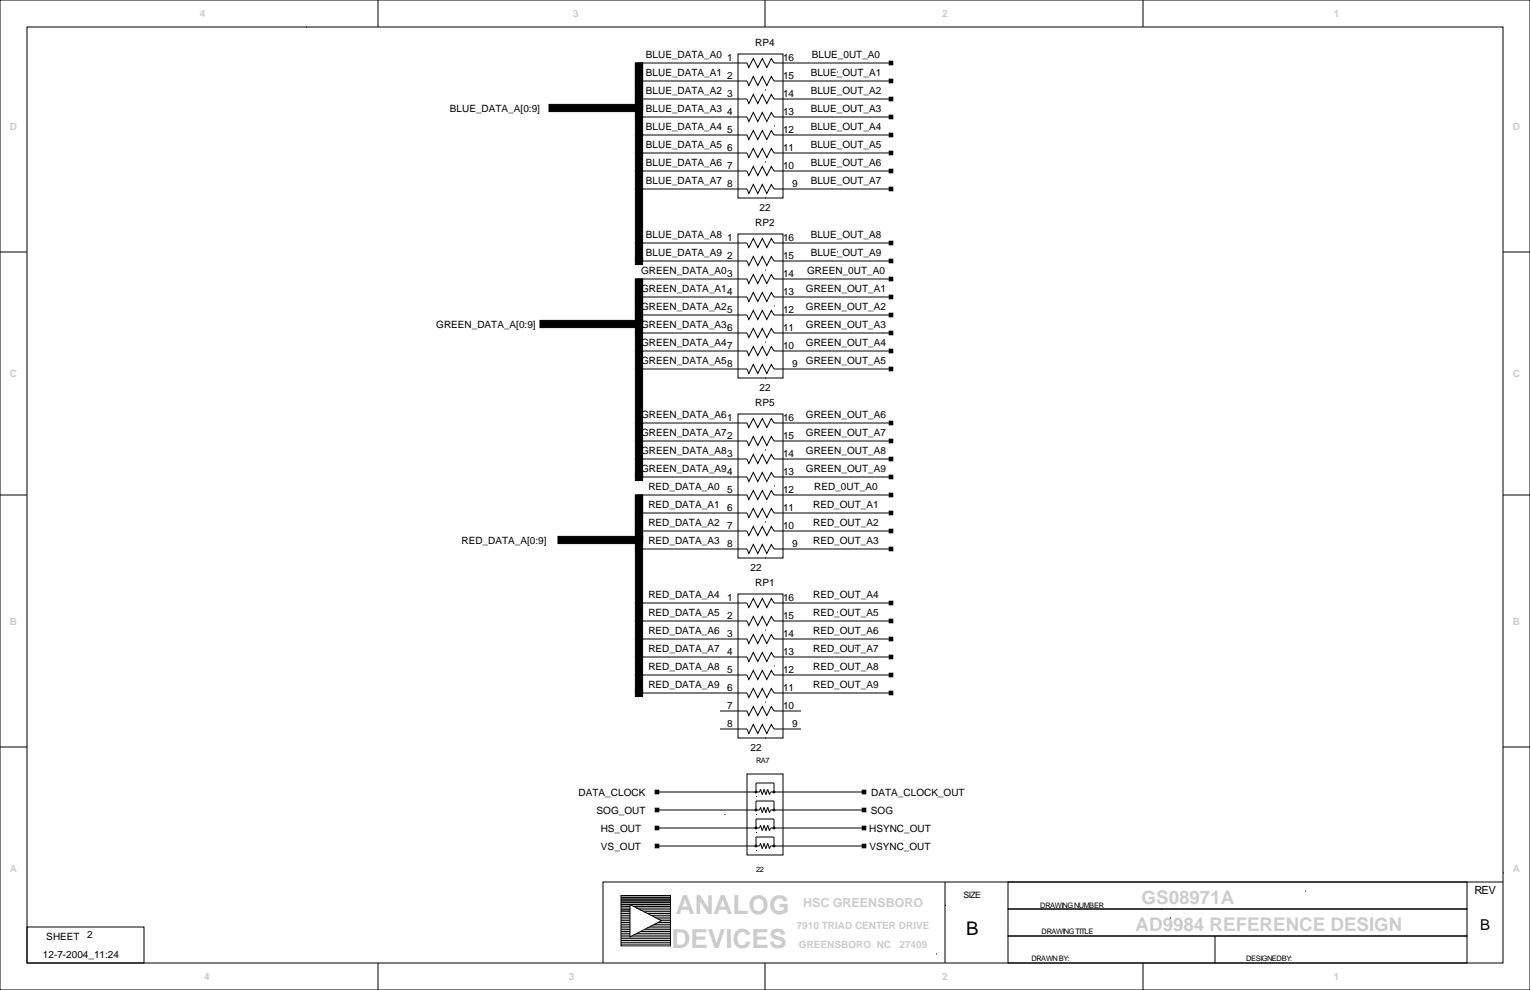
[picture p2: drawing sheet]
<svg xmlns="http://www.w3.org/2000/svg" width="432mm" height="279mm" viewBox="0 0 432 279" stroke-linecap="round" stroke-linejoin="round" font-family="sans-serif">
<g fill="none" stroke="#000" stroke-width=".28">
<path d="M0 0h431.8v279.4h-431.8zM7.6 7.6h416.6v264.2h-416.6zM86.4 7.6h.1M106.7 0v7.6M180.3 17.8h30.5l.5 1.3 1.3-2.6 1.3 2.6 1.2-2.6 1.3 2.6 1.3-2.6 .7 1.3h33.1M208.3 15.2h12.7v40.7h-12.7zM215.9 0v7.6M322.6 0v7.6M180.3 38.1h30.5l.5 1.3 1.3-2.6 1.3 2.6 1.2-2.6 1.3 2.6 1.3-2.6 .7 1.3h33.1M180.3 33h30.5l.5 1.3 1.3-2.5 1.3 2.5 1.2-2.5 1.3 2.5 1.3-2.5 .7 1.2h33.1M180.3 27.9h30.5l.5 1.3 1.3-2.5 1.3 2.5 1.2-2.5 1.3 2.5 1.3-2.5 .7 1.2h33.1M180.3 22.9h30.5l.5 1.2 1.3-2.5 1.3 2.5 1.2-2.5 1.3 2.5 1.3-2.5 .7 1.3h33.1"/>
<path d="M215.9 25.4h.1M218.4 35.6h.1M236.2 20.3h.1M241.3 30.5h.1M180.3 53.3h30.5l.5 1.3 1.3-2.5 1.3 2.5 1.2-2.5 1.3 2.5 1.3-2.5 .7 1.2h33.1M180.3 48.3h30.5l.5 1.2 1.3-2.5 1.3 2.5 1.2-2.5 1.3 2.5 1.3-2.5 .7 1.3h33.1M180.3 43.2h30.5l.5 1.2 1.3-2.5 1.3 2.5 1.2-2.5 1.3 2.5 1.3-2.5 .7 1.3h33.1M215.9 55.9h.1M215.9 45.7h.1M0 71.1h7.6M180.3 78.7h30.5l.5 1.3 1.3-2.5 1.3 2.5 1.2-2.5 1.3 2.5 1.3-2.5 .7 1.2h33.1M180.3 73.7h30.5l.5 1.2 1.3-2.5 1.3 2.5 1.2-2.5 1.3 2.5 1.3-2.5 .7 1.3h33.1"/>
<path d="M180.3 68.6h30.5l.5 1.2 1.3-2.5 1.3 2.5 1.2-2.5 1.3 2.5 1.3-2.5 .7 1.3h33.1M208.3 66h12.7v40.7h-12.7zM215.9 76.2h.1M236.2 71.1h.1M424.2 71.1h7.6M180.3 99.1h30.5l.5 1.2 1.3-2.5 1.3 2.5 1.2-2.5 1.3 2.5 1.3-2.5 .7 1.3h33.1M180.3 94h30.5l.5 1.2 1.3-2.5 1.3 2.5 1.2-2.5 1.3 2.5 1.3-2.5 .7 1.3h33.1M180.3 88.9h30.5l.5 1.3 1.3-2.6 1.3 2.6 1.2-2.6 1.3 2.6 1.3-2.6 .7 1.3h33.1M180.3 83.8h30.5l.5 1.3 1.3-2.6 1.3 2.6 1.2-2.6 1.3 2.6 1.3-2.6 .7 1.3h33.1M215.9 96.5h.1M218.4 86.4h.1M241.3 81.3h.1"/>
<path d="M180.3 104.1h30.5l.5 1.3 1.3-2.5 1.3 2.5 1.2-2.5 1.3 2.5 1.3-2.5 .7 1.2h33.1M180.3 119.4h30.5l.5 1.3 1.3-2.6 1.3 2.6 1.2-2.6 1.3 2.6 1.3-2.6 .7 1.3h33.1M208.3 116.8h12.7v40.7h-12.7zM215.9 106.7h.1M0 139.7h7.6M180.3 139.7h30.5l.5 1.3 1.3-2.6 1.3 2.6 1.2-2.6 1.3 2.6 1.3-2.6 .7 1.3h33.1M180.3 134.6h30.5l.5 1.3 1.3-2.6 1.3 2.6 1.2-2.6 1.3 2.6 1.3-2.6 .7 1.3h33.1M180.3 129.5h30.5l.5 1.3 1.3-2.5 1.3 2.5 1.2-2.5 1.3 2.5 1.3-2.5 .7 1.2h33.1M180.3 124.5h30.5l.5 1.2 1.3-2.5 1.3 2.5 1.2-2.5 1.3 2.5 1.3-2.5 .7 1.3h33.1M215.9 127h.1M218.4 137.2h.1M236.2 121.9h.1"/>
<path d="M241.3 132.1h.1M424.2 139.7h7.6M180.3 154.9h30.5l.5 1.3 1.3-2.5 1.3 2.5 1.2-2.5 1.3 2.5 1.3-2.5 .7 1.2h33.1M180.3 149.9h30.5l.5 1.2 1.3-2.5 1.3 2.5 1.2-2.5 1.3 2.5 1.3-2.5 .7 1.3h33.1M180.3 144.8h30.5l.5 1.2 1.3-2.5 1.3 2.5 1.2-2.5 1.3 2.5 1.3-2.5 .7 1.3h33.1M215.9 157.5h.1M215.9 147.3h.1M180.3 175.3h30.5l.5 1.2 1.3-2.5 1.3 2.5 1.2-2.5 1.3 2.5 1.3-2.5 .7 1.3h33.1M180.3 170.2h30.5l.5 1.2 1.3-2.5 1.3 2.5 1.2-2.5 1.3 2.5 1.3-2.5 .7 1.3h33.1M208.3 167.6h12.7v40.7h-12.7zM215.9 177.8h.1M236.2 172.7h.1"/>
<path d="M180.3 195.6h30.5l.5 1.2 1.3-2.5 1.3 2.5 1.2-2.5 1.3 2.5 1.3-2.5 .7 1.3h33.1M180.3 190.5h30.5l.5 1.3 1.3-2.6 1.3 2.6 1.2-2.6 1.3 2.6 1.3-2.6 .7 1.3h33.1M180.3 185.4h30.5l.5 1.3 1.3-2.6 1.3 2.6 1.2-2.6 1.3 2.6 1.3-2.6 .7 1.3h33.1M180.3 180.3h30.5l.5 1.3 1.3-2.5 1.3 2.5 1.2-2.5 1.3 2.5 1.3-2.5 .7 1.2h33.1M215.9 198.1h.1M218.4 188h.1M241.3 182.9h.1M0 210.8h7.6M203.2 205.7h7.6l.5 1.3 1.3-2.5 1.3 2.5 1.2-2.5 1.3 2.5 1.3-2.5 .7 1.2h7.7M203.2 200.7h7.6l.5 1.2 1.3-2.5 1.3 2.5 1.2-2.5 1.3 2.5 1.3-2.5 .7 1.3h7.7M210.8 218.4h10.2v22.9h-10.2zM215.9 208.3h.1"/>
<path d="M424.2 210.8h7.6M185.4 233.7h29l.2-.8 .5 1.5 .5-1.5 .6 1.5 .5-1.5 .5 1.5 .2-.7h26.4M185.4 238.8h29l.2-.8 .5 1.5 .5-1.5 .6 1.5 .5-1.5 .5 1.5 .2-.7h26.4M185.4 223.5h29l.2-.7 .5 1.5 .5-1.5 .6 1.5 .5-1.5 .5 1.5 .2-.8h26.4M185.4 228.6h29l.2-.8 .5 1.6 .5-1.6 .6 1.6 .5-1.6 .5 1.6 .2-.8h26.4M203.2 228.6h.1M204.5 229.9h.1M213.4 224.8h.1M213.4 234.9h.1M213.4 229.9h.1M213.4 223.5v-2.5h5v2.5M213.4 228.6v-2.5h5v2.5"/>
<path d="M213.4 233.7v-2.6h5v2.6M213.4 238.8v-2.6h5v2.6M218.4 223.5h.1M218.4 238.8h.1M218.4 233.7h.1M218.4 228.6h.1M175.3 252.7h13.9v14.3h-13.9zM175.3 255.8h2.5M175.3 256.8h2.5M175.3 253.2h13.9M175.3 253.7h13.9M175.3 254.8h13.9"/>
<path d="M175.3 254.3h13.9M175.3 255.3h13.9M175.3 256.3h2.5M175.3 257.8h2.5M175.3 257.3h2.5M175.3 258.3h2.5M175.3 258.8h2.5M175.3 259.8h2.5M175.3 259.3h2.5M177.8 255.3l8.9 4.5-8.9 4.6zM178.8 255.8h10.4M179.6 256.3h9.6"/>
<path d="M180.6 256.8h8.6M181.9 257.3h7.3M182.6 257.8h6.6M183.6 258.3h5.6M184.7 258.8h4.5M185.7 259.3h3.5M186.7 259.8h2.5M213.4 240h.1M266.7 255.5h.1M266.7 248.9v22.9M284.5 248.9h129.5v7.6h-129.5zM284.5 256.5h129.5v7.7h-129.5z"/>
<path d="M327.7 256.5h.1M330.2 259.1h.1M368.3 251.5h.1M424.2 248.9h-254v22.9M424.2 246.4h.1M7.6 261.6h33v10.2h-33zM106.7 271.8v7.6M175.3 260.9h2.5M175.3 260.3h2.5M175.3 261.4h2.5M175.3 261.9h2.5M175.3 266.4h13.9"/>
<path d="M175.3 265.9h13.9M175.3 264.9h13.9M175.3 265.4h13.9M175.3 262.9h2.5M175.3 263.9h2.5M175.3 263.4h2.5M175.3 262.4h2.5M175.3 264.4h13.9M178.8 263.9h10.4M179.8 263.4h9.4M180.8 262.9h8.4M181.9 262.4h7.3"/>
<path d="M182.6 261.9h6.6M183.6 261.4h5.6M184.7 260.9h4.5M185.7 260.3h3.5M215.9 271.8v7.6M264.2 269.2h.1M284.5 264.2h129.5v7.6h-129.5zM322.6 271.8v7.6M342.9 264.2v7.6"/>
<circle cx="213.4" cy="228.6" r=".25"/>
<circle cx="213.4" cy="233.7" r=".25"/>
<circle cx="213.4" cy="223.5" r=".25"/>
<circle cx="213.4" cy="238.8" r=".25"/>
<circle cx="218.4" cy="228.6" r=".25"/>
<circle cx="218.4" cy="233.7" r=".25"/>
<circle cx="218.4" cy="223.5" r=".25"/>
<circle cx="218.4" cy="238.8" r=".25"/>
</g>
<g fill="#000" stroke="#000" stroke-width=".28">
<path d="M251 17.3h1v1h-1z" fill-rule="evenodd"/>
<path d="M154.9 29.5h25.4v2h-25.4z" fill-rule="evenodd"/>
<path d="M179.3 17.8h2.1v12.7h-2.1z" fill-rule="evenodd"/>
<path d="M179.3 17.8h2.1v5.1h-2.1z" fill-rule="evenodd"/>
<path d="M179.3 22.9h2.1v5h-2.1z" fill-rule="evenodd"/>
<path d="M179.3 27.9h2.1v5.1h-2.1z" fill-rule="evenodd"/>
<path d="M179.3 33h2.1v5.1h-2.1z" fill-rule="evenodd"/>
<path d="M179.3 29.5h2.1v2h-2.1z" fill-rule="evenodd"/>
<path d="M251 32.5h1v1h-1z" fill-rule="evenodd"/>
<path d="M251 37.6h1v1h-1z" fill-rule="evenodd"/>
<path d="M251 22.4h1v1h-1z" fill-rule="evenodd"/>
<path d="M251 27.4h1v1h-1z" fill-rule="evenodd"/>
<path d="M179.3 38.1h2.1v5.1h-2.1z" fill-rule="evenodd"/>
<path d="M179.3 43.2h2.1v5.1h-2.1z" fill-rule="evenodd"/>
<path d="M179.3 48.3h2.1v5h-2.1z" fill-rule="evenodd"/>
<path d="M251 42.7h1v1h-1z" fill-rule="evenodd"/>
<path d="M251 47.8h1v1h-1z" fill-rule="evenodd"/>
<path d="M251 52.8h1v1h-1z" fill-rule="evenodd"/>
<path d="M179.3 68.6h2.1v5.1h-2.1z" fill-rule="evenodd"/>
<path d="M179.3 53.3h2.1v15.3h-2.1z" fill-rule="evenodd"/>
<path d="M179.3 72.6h2.1v2.1h-2.1z" fill-rule="evenodd"/>
<path d="M251 68.1h1v1h-1z" fill-rule="evenodd"/>
<path d="M251 73.2h1v1h-1z" fill-rule="evenodd"/>
<path d="M251 78.2h1v1h-1z" fill-rule="evenodd"/>
<path d="M152.4 90.4h27.9v2.1h-27.9z" fill-rule="evenodd"/>
<path d="M179.3 88.9h2.1v5.1h-2.1z" fill-rule="evenodd"/>
<path d="M179.3 94h2.1v5.1h-2.1z" fill-rule="evenodd"/>
<path d="M179.3 83.8h2.1v5.1h-2.1z" fill-rule="evenodd"/>
<path d="M179.3 78.7h2.1v5.1h-2.1z" fill-rule="evenodd"/>
<path d="M179.3 78.7h2.1v12.7h-2.1z" fill-rule="evenodd"/>
<path d="M179.3 90.4h2.1v2.1h-2.1z" fill-rule="evenodd"/>
<path d="M251 93.5h1v1h-1z" fill-rule="evenodd"/>
<path d="M251 98.6h1v1h-1z" fill-rule="evenodd"/>
<path d="M251 83.3h1v1h-1z" fill-rule="evenodd"/>
<path d="M251 88.4h1v1h-1z" fill-rule="evenodd"/>
<path d="M179.3 104.1h2.1v15.3h-2.1z" fill-rule="evenodd"/>
<path d="M179.3 99.1h2.1v5h-2.1z" fill-rule="evenodd"/>
<path d="M251 118.9h1v1h-1z" fill-rule="evenodd"/>
<path d="M251 103.6h1v1h-1z" fill-rule="evenodd"/>
<path d="M179.3 119.4h2.1v5.1h-2.1z" fill-rule="evenodd"/>
<path d="M179.3 124.5h2.1v5h-2.1z" fill-rule="evenodd"/>
<path d="M179.3 129.5h2.1v5.1h-2.1z" fill-rule="evenodd"/>
<path d="M179.3 133.6h2.1v2h-2.1z" fill-rule="evenodd"/>
<path d="M251 124h1v1h-1z" fill-rule="evenodd"/>
<path d="M251 129h1v1h-1z" fill-rule="evenodd"/>
<path d="M251 134.1h1v1h-1z" fill-rule="evenodd"/>
<path d="M157.5 151.4h22.8v2h-22.8z" fill-rule="evenodd"/>
<path d="M179.3 139.7h2.1v12.7h-2.1z" fill-rule="evenodd"/>
<path d="M179.3 139.7h2.1v5.1h-2.1z" fill-rule="evenodd"/>
<path d="M179.3 144.8h2.1v5.1h-2.1z" fill-rule="evenodd"/>
<path d="M179.3 149.9h2.1v5h-2.1z" fill-rule="evenodd"/>
<path d="M179.3 151.4h2.1v2h-2.1z" fill-rule="evenodd"/>
<path d="M251 139.2h1v1h-1z" fill-rule="evenodd"/>
<path d="M251 144.3h1v1h-1z" fill-rule="evenodd"/>
<path d="M251 149.4h1v1h-1z" fill-rule="evenodd"/>
<path d="M251 154.4h1v1h-1z" fill-rule="evenodd"/>
<path d="M179.3 154.9h2.1v15.3h-2.1z" fill-rule="evenodd"/>
<path d="M179.3 170.2h2.1v5.1h-2.1z" fill-rule="evenodd"/>
<path d="M251 169.7h1v1h-1z" fill-rule="evenodd"/>
<path d="M251 174.8h1v1h-1z" fill-rule="evenodd"/>
<path d="M179.3 175.3h2.1v5h-2.1z" fill-rule="evenodd"/>
<path d="M179.3 180.3h2.1v5.1h-2.1z" fill-rule="evenodd"/>
<path d="M179.3 185.4h2.1v5.1h-2.1z" fill-rule="evenodd"/>
<path d="M179.3 190.5h2.1v5.1h-2.1z" fill-rule="evenodd"/>
<path d="M179.3 194.6h2.1v2h-2.1z" fill-rule="evenodd"/>
<path d="M251 195.1h1v1h-1z" fill-rule="evenodd"/>
<path d="M251 179.8h1v1h-1z" fill-rule="evenodd"/>
<path d="M251 184.9h1v1h-1z" fill-rule="evenodd"/>
<path d="M251 190h1v1h-1z" fill-rule="evenodd"/>
<path d="M184.9 233.2h1v1h-1z" fill-rule="evenodd"/>
<path d="M184.9 238.3h1v1h-1z" fill-rule="evenodd"/>
<path d="M184.9 223h1v1h-1z" fill-rule="evenodd"/>
<path d="M184.9 228.1h1v1h-1z" fill-rule="evenodd"/>
<path d="M243.3 233.2h1v1h-1z" fill-rule="evenodd"/>
<path d="M243.3 238.3h1v1h-1z" fill-rule="evenodd"/>
<path d="M243.3 228.1h1v1h-1z" fill-rule="evenodd"/>
<path d="M243.3 223h1v1h-1z" fill-rule="evenodd"/>
</g>
<g font-size="7.4" fill="#ccc">
<text x="190.7" y="257.9">ANALOG</text>
<text x="189.5" y="267.6">DEVICES</text>
</g>
<g font-size="5.3" fill="#ccc">
<text x="322.2" y="255.3">GS08971A</text>
<text x="320.5" y="262.9">AD9984 REFERENCE DESIGN</text>
</g>
<text font-size="5.3" x="272.7" y="264">B</text>
<text font-size="4.2" x="417.8" y="262.6">B</text>
<text font-size="3.5" fill="#ccc" x="226.6" y="256">HSC GREENSBORO</text>
<text font-size="3.2" x="416.1" y="252.2">REV</text>
<g font-size="2.8" fill="#ccc">
<text x="56.4" y="4.8">4</text>
<text x="161.8" y="4.8">3</text>
<text x="265.9" y="4.8">2</text>
<text x="376.4" y="4.8">1</text>
<text x="2.8" y="36.6">D</text>
<text x="427" y="36.6">D</text>
<text x="2.8" y="106.4">C</text>
<text x="427" y="106.4">C</text>
<text x="2.8" y="176.3">B</text>
<text x="427" y="176.3">B</text>
<text x="2.8" y="246.1">A</text>
<text x="427" y="246.1">A</text>
<text x="224.8" y="262.1">7910 TRIAD CENTER DRIVE</text>
<text x="225.5" y="267.5">GREENSBORO NC</text>
<text x="253.9" y="267.5">27409</text>
<text x="57.6" y="276.6">4</text>
<text x="160.5" y="276.6">3</text>
<text x="265.9" y="276.6">2</text>
<text x="376.4" y="276.6">1</text>
</g>
<g font-size="2.8">
<text x="182.3" y="16.3">BLUE_DATA_A0</text>
<text x="205.2" y="17.3">1</text>
<text x="213.2" y="12.9">RP4</text>
<text x="221" y="17.3">16</text>
<text x="229.1" y="16.3">BLUE_0UT_A0</text>
<text x="182.3" y="21.3">BLUE_DATA_A1</text>
<text x="205.2" y="22.3">2</text>
<text x="221" y="22.3">15</text>
<text x="228.8" y="21.3">BLUE_OUT_A1</text>
<text x="182.3" y="26.4">BLUE_DATA_A2</text>
<text x="205.2" y="27.4">3</text>
<text x="221" y="27.4">14</text>
<text x="228.8" y="26.4">BLUE_OUT_A2</text>
<text x="127" y="31.5">BLUE_DATA_A[0:9]</text>
<text x="182.3" y="31.5">BLUE_DATA_A3</text>
<text x="205.2" y="32.5">4</text>
<text x="221" y="32.5">13</text>
<text x="228.8" y="31.5">BLUE_OUT_A3</text>
<text x="182.3" y="41.7">BLUE_DATA_A5</text>
<text x="182.3" y="36.6">BLUE_DATA_A4</text>
<text x="205.2" y="37.6">5</text>
<text x="221" y="37.6">12</text>
<text x="228.8" y="41.7">BLUE_OUT_A5</text>
<text x="228.8" y="36.6">BLUE_OUT_A4</text>
<text x="182.3" y="46.7">BLUE_DATA_A6</text>
<text x="205.2" y="42.7">6</text>
<text x="205.2" y="47.7">7</text>
<text x="221" y="42.7">11</text>
<text x="221" y="47.7">10</text>
<text x="228.8" y="46.7">BLUE_OUT_A6</text>
<text x="182.3" y="51.8">BLUE_DATA_A7</text>
<text x="205.2" y="52.8">8</text>
<text x="223.5" y="52.8">9</text>
<text x="228.8" y="51.8">BLUE_OUT_A7</text>
<text x="214.3" y="59.4">22</text>
<text x="213.2" y="63.7">RP2</text>
<text x="182.3" y="67.1">BLUE_DATA_A8</text>
<text x="205.2" y="68.1">1</text>
<text x="221" y="68.1">16</text>
<text x="228.8" y="67.1">BLUE_OUT_A8</text>
<text x="181" y="77.2">GREEN_DATA_A0</text>
<text x="182.3" y="72.1">BLUE_DATA_A9</text>
<text x="205.2" y="73.1">2</text>
<text x="221" y="73.1">15</text>
<text x="227.8" y="77.2">GREEN_0UT_A0</text>
<text x="228.8" y="72.1">BLUE_OUT_A9</text>
<text x="181" y="82.3">GREEN_DATA_A1</text>
<text x="205.2" y="78.2">3</text>
<text x="205.2" y="83.3">4</text>
<text x="221" y="78.2">14</text>
<text x="221" y="83.3">13</text>
<text x="227.5" y="82.3">GREEN_OUT_A1</text>
<text x="181" y="87.4">GREEN_DATA_A2</text>
<text x="205.2" y="88.4">5</text>
<text x="221" y="88.4">12</text>
<text x="227.5" y="87.4">GREEN_OUT_A2</text>
<text x="123.1" y="92.5">GREEN_DATA_A[0:9]</text>
<text x="181" y="92.5">GREEN_DATA_A3</text>
<text x="205.2" y="93.5">6</text>
<text x="221" y="93.5">11</text>
<text x="227.5" y="92.5">GREEN_OUT_A3</text>
<text x="181" y="97.5">GREEN_DATA_A4</text>
<text x="205.2" y="98.5">7</text>
<text x="221" y="98.5">10</text>
<text x="227.5" y="97.5">GREEN_OUT_A4</text>
<text x="181" y="102.6">GREEN_DATA_A5</text>
<text x="205.2" y="103.6">8</text>
<text x="223.5" y="103.6">9</text>
<text x="227.5" y="102.6">GREEN_OUT_A5</text>
<text x="214.3" y="110.2">22</text>
<text x="181" y="117.9">GREEN_DATA_A6</text>
<text x="205.2" y="118.9">1</text>
<text x="213.2" y="114.5">RP5</text>
<text x="221" y="118.9">16</text>
<text x="227.5" y="117.9">GREEN_OUT_A6</text>
<text x="181" y="122.9">GREEN_DATA_A7</text>
<text x="205.2" y="123.9">2</text>
<text x="221" y="123.9">15</text>
<text x="227.5" y="122.9">GREEN_OUT_A7</text>
<text x="181" y="128">GREEN_DATA_A8</text>
<text x="205.2" y="129">3</text>
<text x="221" y="129">14</text>
<text x="227.5" y="128">GREEN_OUT_A8</text>
<text x="181" y="133.1">GREEN_DATA_A9</text>
<text x="205.2" y="134.1">4</text>
<text x="221" y="134.1">13</text>
<text x="227.5" y="133.1">GREEN_OUT_A9</text>
<text x="183" y="138.2">RED_DATA_A0</text>
<text x="183" y="143.3">RED_DATA_A1</text>
<text x="205.2" y="139.2">5</text>
<text x="221" y="139.2">12</text>
<text x="229.5" y="143.3">RED_OUT_A1</text>
<text x="229.8" y="138.2">RED_0UT_A0</text>
<text x="183" y="148.3">RED_DATA_A2</text>
<text x="205.2" y="144.3">6</text>
<text x="205.2" y="149.3">7</text>
<text x="221" y="144.3">11</text>
<text x="221" y="149.3">10</text>
<text x="229.5" y="148.3">RED_OUT_A2</text>
<text x="130.2" y="153.4">RED_DATA_A[0:9]</text>
<text x="183" y="153.4">RED_DATA_A3</text>
<text x="205.2" y="154.4">8</text>
<text x="223.5" y="154.4">9</text>
<text x="229.5" y="153.4">RED_OUT_A3</text>
<text x="211.8" y="161">22</text>
<text x="213.2" y="165.3">RP1</text>
<text x="183" y="168.7">RED_DATA_A4</text>
<text x="183" y="173.7">RED_DATA_A5</text>
<text x="205.2" y="169.7">1</text>
<text x="221" y="169.7">16</text>
<text x="229.5" y="173.7">RED_OUT_A5</text>
<text x="229.5" y="168.7">RED_OUT_A4</text>
<text x="183" y="178.8">RED_DATA_A6</text>
<text x="205.2" y="174.7">2</text>
<text x="205.2" y="179.8">3</text>
<text x="221" y="174.7">15</text>
<text x="221" y="179.8">14</text>
<text x="229.5" y="178.8">RED_OUT_A6</text>
<text x="183" y="183.9">RED_DATA_A7</text>
<text x="205.2" y="184.9">4</text>
<text x="221" y="184.9">13</text>
<text x="229.5" y="183.9">RED_OUT_A7</text>
<text x="183" y="189">RED_DATA_A8</text>
<text x="205.2" y="190">5</text>
<text x="221" y="190">12</text>
<text x="229.5" y="189">RED_OUT_A8</text>
<text x="183" y="194.1">RED_DATA_A9</text>
<text x="205.2" y="195.1">6</text>
<text x="221" y="195.1">11</text>
<text x="229.5" y="194.1">RED_OUT_A9</text>
<text x="205.2" y="200.1">7</text>
<text x="221" y="200.1">10</text>
<text x="205.2" y="205.2">8</text>
<text x="223.5" y="205.2">9</text>
<text x="211.8" y="211.8">22</text>
<text x="163.3" y="224.5">DATA_CLOCK</text>
<text x="245.9" y="224.5">DATA_CLOCK_OUT</text>
<text x="168.4" y="229.6">SOG_OUT</text>
<text x="245.8" y="229.6">SOG</text>
<text x="169.5" y="234.7">HS_OUT</text>
<text x="169.6" y="239.8">VS_OUT</text>
<text x="245.3" y="234.7">HSYNC_OUT</text>
<text x="245.4" y="239.8">VSYNC_OUT</text>
<text x="13.1" y="265.2">SHEET</text>
<text x="24.6" y="264.7">2</text>
<text x="12.1" y="270.3">12-7-2004_11:24</text>
</g>
<text font-size="2.5" x="271.9" y="253.3">SIZE</text>
<g font-size="2.1">
<text x="213.4" y="215.3">RA7</text>
<text x="213.4" y="246">22</text>
<text x="293.6" y="256.2">DRAWING NUMBER</text>
<text x="294" y="263.6">DRAWING TITLE</text>
<text x="291.1" y="271.2">DRAWN BY:</text>
<text x="351.7" y="271.2">DESIGNEDBY:</text>
</g>
</svg>
